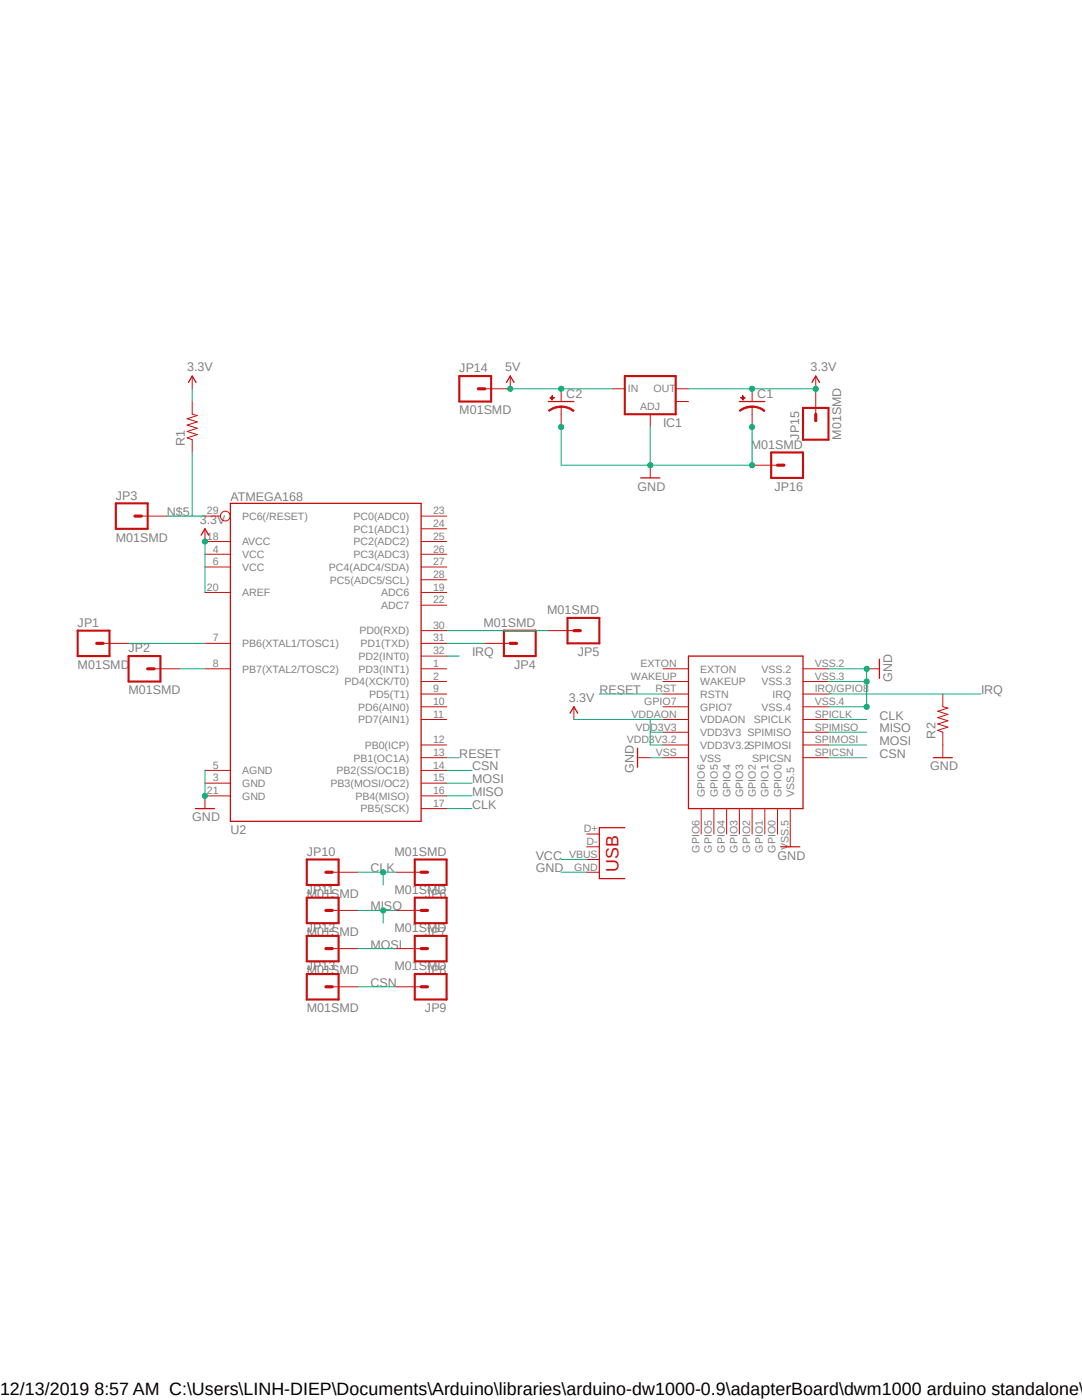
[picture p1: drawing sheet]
<svg xmlns="http://www.w3.org/2000/svg" width="216mm" height="279mm" viewBox="0 0 216 279" stroke-linecap="round" stroke-linejoin="round" font-family="sans-serif">
<path d="M14.9 71.5l186.1 131.4M201 71.5l-186.1 131.4" fill="none" stroke="#fff" stroke-width=".2"/>
<path d="M124.7 75.1h10.1v7.6h-10.1z" fill="none" stroke="#c90d0c" stroke-width=".42"/>
<path d="M122.1 77.6h2.6M134.8 77.6h2.6M129.8 82.7v2.5M134.8 80.1h2.6M150.1 81.2v1.5" fill="none" stroke="#c90d0c" stroke-width=".2"/>
<path d="M147.5 80.1h5.1" fill="none" stroke="#c90d0c" stroke-width=".25"/>
<path d="M150.1 81a4 4 0 0 1 2.5 .9l-.1 .2a3.8 3.8 0 0 0-2.4-.8z" fill-rule="evenodd" fill="#c90d0c"/>
<path d="M150.1 81a4 4 0 0 1 2.5 .9l-.1 .2a3.8 3.8 0 0 0-2.4-.8z" fill="none" stroke="#c90d0c" stroke-width=".2"/>
<path d="M147.5 81.9a3.6 3.6 0 0 1 2.6-.9v.3a4.1 4.1 0 0 0-2.4 .8z" fill-rule="evenodd" fill="#c90d0c"/>
<path d="M147.5 81.9a3.6 3.6 0 0 1 2.6-.9v.3a4.1 4.1 0 0 0-2.4 .8z" fill="none" stroke="#c90d0c" stroke-width=".2"/>
<path d="M147.8 79.4l.9 .1z" fill-rule="evenodd" fill="#c90d0c"/>
<path d="M147.8 79.4l.9 .1z" fill="none" stroke="#c90d0c" stroke-width=".2"/>
<path d="M148.2 79l.1 .8z" fill-rule="evenodd" fill="#c90d0c"/>
<path d="M148.2 79l.1 .8zM150.1 77.6v2.5M112 81.2v1.5M150.1 82.7v2.5" fill="none" stroke="#c90d0c" stroke-width=".2"/>
<path d="M109.4 80.1h5.1" fill="none" stroke="#c90d0c" stroke-width=".25"/>
<path d="M112 81a4.2 4.2 0 0 1 2.6 .9l-.2 .2a3.8 3.8 0 0 0-2.4-.8z" fill-rule="evenodd" fill="#c90d0c"/>
<path d="M112 81a4.2 4.2 0 0 1 2.6 .9l-.2 .2a3.8 3.8 0 0 0-2.4-.8z" fill="none" stroke="#c90d0c" stroke-width=".2"/>
<path d="M109.4 81.9a3.9 3.9 0 0 1 2.6-.9v.3a3.9 3.9 0 0 0-2.4 .8z" fill-rule="evenodd" fill="#c90d0c"/>
<path d="M109.4 81.9a3.9 3.9 0 0 1 2.6-.9v.3a3.9 3.9 0 0 0-2.4 .8z" fill="none" stroke="#c90d0c" stroke-width=".2"/>
<path d="M109.7 79.4l.9 .1z" fill-rule="evenodd" fill="#c90d0c"/>
<path d="M109.7 79.4l.9 .1z" fill="none" stroke="#c90d0c" stroke-width=".2"/>
<path d="M110.1 79l.1 .8z" fill-rule="evenodd" fill="#c90d0c"/>
<g fill="none" stroke="#c90d0c" stroke-width=".2">
<path d="M38.4 75.1v2.5M101.8 75.1v2.5h-5.1M110.1 79l.1 .8zM112 77.6v2.5M162.8 75.1v7.6M38.4 80.1v2.6l1 .2-2.1 .7 2.1 .6-2.1 .6 2.1 .7-2.1 .6 2.1 .6-2.1 .7 1.1 .4v2.5M112 82.7v2.5M129.8 92.8v2.6M150.1 92.8h5.1M28.2 103h5.1M40.9 110.6h5.1M40.9 113.2h5.1"/>
<path d="M40.9 118.2h5.1M40.9 105.5v2.6h5.1M40.9 103h3.1M84 110.6h5.1M84 113.2h5.1M84 118.2h5.1M84 108.1h5.1M84 115.7h5.1M84 105.5h5.1M84 103h5.1M20.6 128.4h5.1M30.7 133.5h5.1"/>
<path d="M40.9 128.4h5.1M40.9 133.5h5.1M84 128.4h5.1M84 133.5h5.1M84 138.5h5.1M84 136h5.1M84 130.9h5.1M84 125.9h5.1M84 120.8h5.1M96.7 128.4h5.1M109.4 125.9h5.1M132.3 133.5h5.1"/>
<path d="M132.3 138.5h5.1M132.3 136h5.1M160.2 133.5h5.1M160.2 138.5h5.1M160.2 136h5.1M172.9 133.5h2.6M188.1 138.5v2.6l1 .2-2 .6 2 .7-2 .6 2 .6-2 .7 2 .6-2 .7 1 .3v5.1M40.9 156.3h5.1M40.9 153.8h5.1M46 158.8h-5.1v2.6M84 156.3h5.1M84 158.8h5.1"/>
<path d="M84 153.8h5.1M84 151.2h5.1M84 148.7h5.1M84 143.6h5.1M84 141.1h5.1M114.5 141.1v2.5M127.2 151.2h2.6M132.3 151.2h5.1M132.3 148.7h5.1M132.3 143.6h5.1M132.3 141.1h5.1M132.3 146.1h5.1"/>
<path d="M160.2 151.2h5.1M160.2 148.7h5.1M160.2 143.6h5.1M160.2 141.1h5.1M160.2 146.1h5.1M66.3 174.1h5.1M79 174.1h5M84 161.4h5.1M117.1 174.1h2.5M117.1 166.5h2.5M117.1 169h2.5M117.1 171.5h2.5"/>
<path d="M139.9 161.4v5.1M142.5 161.4v5.1M145 161.4v5.1M147.5 161.4v5.1M150.1 161.4v5.1M152.6 161.4v5.1M155.2 161.4v5.1M157.7 161.4v7.6M66.3 181.7h5.1M66.3 189.3h5.1M66.3 196.9h5.1M79 181.7h5"/>
<path d="M79 189.3h5M79 196.9h5"/>
<circle cx="45" cy="103" r=".98"/>
</g>
<g fill="none" stroke="#c90d0c" stroke-width=".25">
<path d="M37.6 76.3l.8-1.2 .7 1.2M101 76.3l.8-1.2 .8 1.2M162 76.3l.8-1.2 .7 1.2M127.8 95.4h3.9M40.1 106.8l.8-1.3 .8 1.3M46 100.5h38v63.4h-38zM137.4 130.9h22.8v30.5h-22.8zM175.5 131.6v3.8M113.7 142.3l.8-1.2 .8 1.2M127.2 149.3v3.8M186.2 151.2h3.8M39 161.4h3.8"/>
<path d="M124.7 165.2h-5.1v10.1h5.1M155.8 169h3.8"/>
</g>
<g fill="none" stroke="#c90d0c" stroke-width=".42">
<path d="M91.7 75.1h6.3v5h-6.3zM153.9 90.3h6.3v5.1h-6.3zM160.2 81.4h5.1v6.4h-5.1zM23.1 100.5h6.4v5h-6.4zM15.5 125.9h6.3v5h-6.3zM25.7 130.9h6.3v5.1h-6.3zM100.5 125.9h6.4v5h-6.4zM113.2 123.3h6.4v5.1h-6.4zM61.2 179.2h6.4v5h-6.4zM61.2 171.5h6.4v5.1h-6.4zM82.8 179.2h6.3v5h-6.3zM82.8 171.5h6.3v5.1h-6.3z"/>
<path d="M61.2 186.8h6.4v5.1h-6.4zM61.2 194.4h6.4v5.1h-6.4zM82.8 186.8h6.3v5.1h-6.3zM82.8 194.4h6.3v5.1h-6.3z"/>
</g>
<g fill="none" stroke="#c90d0c" stroke-width=".64">
<path d="M95.5 77.6h1.2M155.2 92.8h1.2M162.8 82.7v1.2M26.9 103h1.3M19.3 128.4h1.3M29.5 133.5h1.2M101.8 128.4h1.3M114.5 125.9h1.3M65 174.1h1.3M84 174.1h1.3M65 181.7h1.3M65 189.3h1.3"/>
<path d="M65 196.9h1.3M84 181.7h1.3M84 189.3h1.3M84 196.9h1.3"/>
</g>
<path d="M112 85.2v7.6h38.1v-7.6M129.8 85.2v7.6" fill="none" stroke="#0dab76" stroke-width=".2"/>
<circle cx="129.7" cy="92.8" r=".51" fill="#0dab76"/>
<circle cx="129.7" cy="92.8" r=".51" fill="none" stroke="#0dab76" stroke-width=".2"/>
<circle cx="150.1" cy="85.2" r=".51" fill="#0dab76"/>
<circle cx="150.1" cy="85.2" r=".51" fill="none" stroke="#0dab76" stroke-width=".2"/>
<circle cx="112" cy="85.2" r=".51" fill="#0dab76"/>
<circle cx="112" cy="85.2" r=".51" fill="none" stroke="#0dab76" stroke-width=".2"/>
<circle cx="150.1" cy="92.8" r=".51" fill="#0dab76"/>
<g fill="none" stroke="#0dab76" stroke-width=".2">
<path d="M40.9 153.8v5"/>
<circle cx="150.1" cy="92.8" r=".51"/>
</g>
<circle cx="40.9" cy="158.8" r=".51" fill="#0dab76"/>
<g fill="none" stroke="#0dab76" stroke-width=".2">
<path d="M165.3 133.5h7.6v7.6h-7.6M165.3 136h7.6M129.8 151.2h2.5"/>
<circle cx="40.9" cy="158.8" r=".51"/>
</g>
<circle cx="172.9" cy="141.1" r=".51" fill="#0dab76"/>
<circle cx="172.9" cy="141.1" r=".51" fill="none" stroke="#0dab76" stroke-width=".2"/>
<circle cx="172.9" cy="136" r=".51" fill="#0dab76"/>
<circle cx="172.9" cy="136" r=".51" fill="none" stroke="#0dab76" stroke-width=".2"/>
<circle cx="172.9" cy="133.5" r=".51" fill="#0dab76"/>
<g fill="none" stroke="#0dab76" stroke-width=".2">
<path d="M137.4 77.6h25.4M112 174.1h5.1"/>
<circle cx="172.9" cy="133.5" r=".51"/>
</g>
<circle cx="150.1" cy="77.6" r=".51" fill="#0dab76"/>
<circle cx="150.1" cy="77.6" r=".51" fill="none" stroke="#0dab76" stroke-width=".2"/>
<circle cx="162.8" cy="77.6" r=".51" fill="#0dab76"/>
<g fill="none" stroke="#0dab76" stroke-width=".2">
<path d="M40.9 108.1v10.1M114.5 143.6h17.8M129.8 143.6v5.1h2.5M129.8 146.1h2.5"/>
<circle cx="162.8" cy="77.6" r=".51"/>
</g>
<circle cx="40.9" cy="108.1" r=".51" fill="#0dab76"/>
<g fill="none" stroke="#0dab76" stroke-width=".2">
<path d="M38.4 77.6v2.5M112 77.6h10.1"/>
<circle cx="40.9" cy="108.1" r=".51"/>
</g>
<circle cx="112" cy="77.6" r=".51" fill="#0dab76"/>
<g fill="none" stroke="#0dab76" stroke-width=".2">
<path d="M101.8 77.6h10.2"/>
<circle cx="112" cy="77.6" r=".51"/>
</g>
<circle cx="101.8" cy="77.6" r=".51" fill="#0dab76"/>
<g fill="none" stroke="#0dab76" stroke-width=".2">
<path d="M38.4 90.3v12.7M33.3 103h7.6M25.7 128.4h15.2M35.8 133.5h5.1M89.1 128.4h7.6M89.1 125.9h20.3M89.1 130.9h2.6M165.3 138.5h30.4M165.3 143.6h7.6M71.4 174.1h7.6M76.5 174.1v2.5M89.1 161.4h5.1"/>
<path d="M112 171.5h5.1"/>
<circle cx="101.8" cy="77.6" r=".51"/>
</g>
<circle cx="76.4" cy="174.1" r=".51" fill="#0dab76"/>
<g fill="none" stroke="#0dab76" stroke-width=".2">
<path d="M89.1 158.8h5.1M165.3 146.1h7.6M71.4 181.7h7.6M76.5 181.7v2.5"/>
<circle cx="76.4" cy="174.1" r=".51"/>
</g>
<circle cx="76.4" cy="181.7" r=".51" fill="#0dab76"/>
<g fill="none" stroke="#0dab76" stroke-width=".2">
<path d="M119.6 138.5h12.7M89.1 156.3h5.1M89.1 151.2h2.6M89.1 153.8h5.1M165.3 148.7h7.6M165.3 151.2h7.6M71.4 189.3h7.6M71.4 196.9h7.6"/>
<circle cx="76.4" cy="181.7" r=".51"/>
</g>
<text font-size="3.6" fill="#c90d0c" x="123.4" y="174.1" transform="rotate(-90 123.4 174.1)">USB</text>
<text font-size="3.6" x="0" y="278.4">12/13/2019 8:57 AM C:\Users\LINH-DIEP\Documents\Arduino\libraries\arduino-dw1000-0.9\adapterBoard\dwm1000 arduino standalone\o</text>
<g font-size="2.5" fill="#808080">
<text x="37.3" y="74">3.3V</text>
<text x="91.7" y="74.3">JP14</text>
<text x="100.8" y="74">5V</text>
<text x="161.8" y="74">3.3V</text>
<text x="91.7" y="82.7">M01SMD</text>
<text x="113" y="79.5">C2</text>
<text x="151.1" y="79.5">C1</text>
<text x="36.9" y="89" transform="rotate(-90 36.9 89)">R1</text>
<text x="132.3" y="85.2">IC1</text>
<text x="149.8" y="89.5">M01SMD</text>
<text x="159.5" y="87.8" transform="rotate(-90 159.5 87.8)">JP15</text>
<text x="167.9" y="87.8" transform="rotate(-90 167.9 87.8)">M01SMD</text>
<text x="23.1" y="99.7">JP3</text>
<text x="46" y="100">ATMEGA168</text>
<text x="127.2" y="97.9">GND</text>
<text x="154.5" y="97.9">JP16</text>
<text x="33.3" y="103">N$5</text>
<text x="39.9" y="104.5">3.3V</text>
<text x="23.1" y="108.1">M01SMD</text>
<text x="15.5" y="125.1">JP1</text>
<text x="96.5" y="125.1">M01SMD</text>
<text x="109.2" y="122.6">M01SMD</text>
<text x="25.7" y="130.2">JP2</text>
<text x="94.2" y="130.9">IRQ</text>
<text x="115.3" y="130.9">JP5</text>
<text x="15.5" y="133.5">M01SMD</text>
<text x="102.6" y="133.5">JP4</text>
<text x="178" y="136" transform="rotate(-90 178 136)">GND</text>
<text x="25.7" y="138.6">M01SMD</text>
<text x="113.5" y="140.1">3.3V</text>
<text x="119.6" y="138.6">RESET</text>
<text x="175.5" y="143.6">CLK</text>
<text x="195.8" y="138.6">IRQ</text>
<text x="175.5" y="146.1">MISO</text>
<text x="175.5" y="148.7">MOSI</text>
<text x="186.7" y="147.4" transform="rotate(-90 186.7 147.4)">R2</text>
<text x="91.7" y="151.2">RESET</text>
<text x="94.2" y="153.8">CSN</text>
<text x="126.5" y="154.3" transform="rotate(-90 126.5 154.3)">GND</text>
<text x="175.5" y="151.2">CSN</text>
<text x="185.6" y="153.8">GND</text>
<text x="94.2" y="161.4">CLK</text>
<text x="94.2" y="158.8">MISO</text>
<text x="94.2" y="156.3">MOSI</text>
<text x="38.4" y="163.9">GND</text>
<text x="46" y="166.5">U2</text>
<text x="61.2" y="170.8">JP10</text>
<text x="78.7" y="170.8">M01SMD</text>
<text x="106.9" y="171.5">VCC</text>
<text x="155.2" y="171.5">GND</text>
<text x="61.2" y="179.2">M01SMD</text>
<text x="61.2" y="178.4">JP11</text>
<text x="73.9" y="174.1">CLK</text>
<text x="78.7" y="178.4">M01SMD</text>
<text x="84.8" y="179.2">JP6</text>
<text x="106.9" y="174.1">GND</text>
<text x="73.9" y="181.7">MISO</text>
<text x="61.2" y="186.8">M01SMD</text>
<text x="61.2" y="186">JP12</text>
<text x="73.9" y="189.3">MOSI</text>
<text x="78.7" y="186">M01SMD</text>
<text x="84.8" y="186.8">JP7</text>
<text x="61.2" y="194.4">M01SMD</text>
<text x="61.2" y="193.6">JP13</text>
<text x="73.9" y="196.9">CSN</text>
<text x="78.7" y="193.6">M01SMD</text>
<text x="84.8" y="194.4">JP8</text>
<text x="61.2" y="202">M01SMD</text>
<text x="84.8" y="202">JP9</text>
</g>
<g font-size="2.1" fill="#808080">
<text x="125.3" y="78.2">IN</text>
<text x="127.7" y="81.9">ADJ</text>
<text x="130.4" y="78.2">OUT</text>
<text x="41.3" y="107.7">18</text>
<text x="41.3" y="102.7">29</text>
<text x="48.3" y="103.8">PC6(/RESET)</text>
<text x="70.5" y="106.3">PC1(ADC1)</text>
<text x="70.5" y="103.8">PC0(ADC0)</text>
<text x="86.4" y="107.7">25</text>
<text x="86.4" y="105.2">24</text>
<text x="86.4" y="102.7">23</text>
<text x="42.5" y="110.3">4</text>
<text x="42.5" y="112.8">6</text>
<text x="48.3" y="111.4">VCC</text>
<text x="48.3" y="113.9">VCC</text>
<text x="48.3" y="108.8">AVCC</text>
<text x="65.6" y="113.9">PC4(ADC4/SDA)</text>
<text x="70.5" y="111.4">PC3(ADC3)</text>
<text x="70.5" y="108.8">PC2(ADC2)</text>
<text x="86.4" y="112.8">27</text>
<text x="86.4" y="110.3">26</text>
<text x="41.3" y="117.9">20</text>
<text x="48.3" y="119">AREF</text>
<text x="65.8" y="116.5">PC5(ADC5/SCL)</text>
<text x="76.1" y="119">ADC6</text>
<text x="86.4" y="117.9">19</text>
<text x="86.4" y="115.3">28</text>
<text x="76.1" y="121.5">ADC7</text>
<text x="86.4" y="125.5">30</text>
<text x="86.4" y="120.4">22</text>
<text x="42.5" y="128">7</text>
<text x="48.3" y="129.2">PB6(XTAL1/TOSC1)</text>
<text x="71.5" y="131.7">PD2(INT0)</text>
<text x="71.7" y="126.6">PD0(RXD)</text>
<text x="71.9" y="129.2">PD1(TXD)</text>
<text x="86.4" y="130.6">32</text>
<text x="86.4" y="128">31</text>
<text x="42.5" y="133.1">8</text>
<text x="48.3" y="134.2">PB7(XTAL2/TOSC2)</text>
<text x="68.7" y="136.8">PD4(XCK/T0)</text>
<text x="71.5" y="134.2">PD3(INT1)</text>
<text x="86.4" y="135.6">2</text>
<text x="86.4" y="133.1">1</text>
<text x="125.9" y="135.6">WAKEUP</text>
<text x="127.8" y="133.1">EXTON</text>
<text x="139.7" y="134.2">EXTON</text>
<text x="139.7" y="136.8">WAKEUP</text>
<text x="151.9" y="134.2">VSS.2</text>
<text x="151.9" y="136.8">VSS.3</text>
<text x="162.6" y="133.1">VSS.2</text>
<text x="162.6" y="135.6">VSS.3</text>
<text x="71.5" y="141.8">PD6(AIN0)</text>
<text x="73.7" y="139.3">PD5(T1)</text>
<text x="86.4" y="143.3">11</text>
<text x="86.4" y="140.7">10</text>
<text x="86.4" y="138.2">9</text>
<text x="126" y="143.3">VDDAON</text>
<text x="128.6" y="140.7">GPIO7</text>
<text x="130.8" y="138.2">RST</text>
<text x="139.7" y="139.3">RSTN</text>
<text x="139.7" y="141.8">GPIO7</text>
<text x="151.9" y="141.8">VSS.4</text>
<text x="154.1" y="139.3">IRQ</text>
<text x="162.6" y="138.2">IRQ/GPIO8</text>
<text x="162.6" y="140.7">VSS.4</text>
<text x="162.6" y="143.3">SPICLK</text>
<text x="71.5" y="144.4">PD7(AIN1)</text>
<text x="72.8" y="149.4">PB0(ICP)</text>
<text x="86.4" y="148.3">12</text>
<text x="125.1" y="148.3">VDD3V3.2</text>
<text x="126.8" y="145.8">VDD3V3</text>
<text x="139.7" y="144.4">VDDAON</text>
<text x="139.7" y="146.9">VDD3V3 SPIMISO</text>
<text x="139.7" y="149.4">VDD3V3.2SPIMOSI</text>
<text x="150.4" y="144.4">SPICLK</text>
<text x="162.6" y="145.8">SPIMISO</text>
<text x="162.6" y="148.3">SPIMOSI</text>
<text x="42.5" y="156">3</text>
<text x="42.5" y="153.4">5</text>
<text x="48.3" y="154.5">AGND</text>
<text x="67.1" y="154.5">PB2(SS/OC1B)</text>
<text x="70.5" y="152">PB1(OC1A)</text>
<text x="86.4" y="156">15</text>
<text x="86.4" y="153.4">14</text>
<text x="86.4" y="150.9">13</text>
<text x="130.9" y="150.9">VSS</text>
<text x="139.7" y="152">VSS</text>
<text x="150.1" y="152">SPICSN</text>
<text x="162.6" y="150.9">SPICSN</text>
<text x="41.3" y="158.5">21</text>
<text x="48.3" y="157.1">GND</text>
<text x="48.3" y="159.6">GND</text>
<text x="66" y="157.1">PB3(MOSI/OC2)</text>
<text x="70.9" y="159.6">PB4(MISO)</text>
<text x="86.4" y="161">17</text>
<text x="86.4" y="158.5">16</text>
<text x="140.7" y="159" transform="rotate(-90 140.7 159)">GPIO6</text>
<text x="143.2" y="159" transform="rotate(-90 143.2 159)">GPIO5</text>
<text x="145.8" y="159" transform="rotate(-90 145.8 159)">GPIO4</text>
<text x="148.3" y="159" transform="rotate(-90 148.3 159)">GPIO3</text>
<text x="150.8" y="159" transform="rotate(-90 150.8 159)">GPIO2</text>
<text x="153.4" y="159" transform="rotate(-90 153.4 159)">GPIO1</text>
<text x="155.9" y="159" transform="rotate(-90 155.9 159)">GPIO0</text>
<text x="158.5" y="159" transform="rotate(-90 158.5 159)">VSS.5</text>
<text x="72" y="162.1">PB5(SCK)</text>
<text x="116.5" y="166.1">D+</text>
<text x="113.5" y="171.2">VBUS</text>
<text x="114.6" y="173.7">GND</text>
<text x="117" y="168.7">D-</text>
<text x="139.6" y="170.2" transform="rotate(-90 139.6 170.2)">GPIO6</text>
<text x="142.1" y="170.2" transform="rotate(-90 142.1 170.2)">GPIO5</text>
<text x="144.6" y="170.2" transform="rotate(-90 144.6 170.2)">GPIO4</text>
<text x="147.2" y="170.2" transform="rotate(-90 147.2 170.2)">GPIO3</text>
<text x="149.7" y="170.2" transform="rotate(-90 149.7 170.2)">GPIO2</text>
<text x="152.2" y="170.2" transform="rotate(-90 152.2 170.2)">GPIO1</text>
<text x="154.8" y="170.2" transform="rotate(-90 154.8 170.2)">GPIO0</text>
<text x="157.3" y="169.7" transform="rotate(-90 157.3 169.7)">VSS.5</text>
</g>
</svg>
